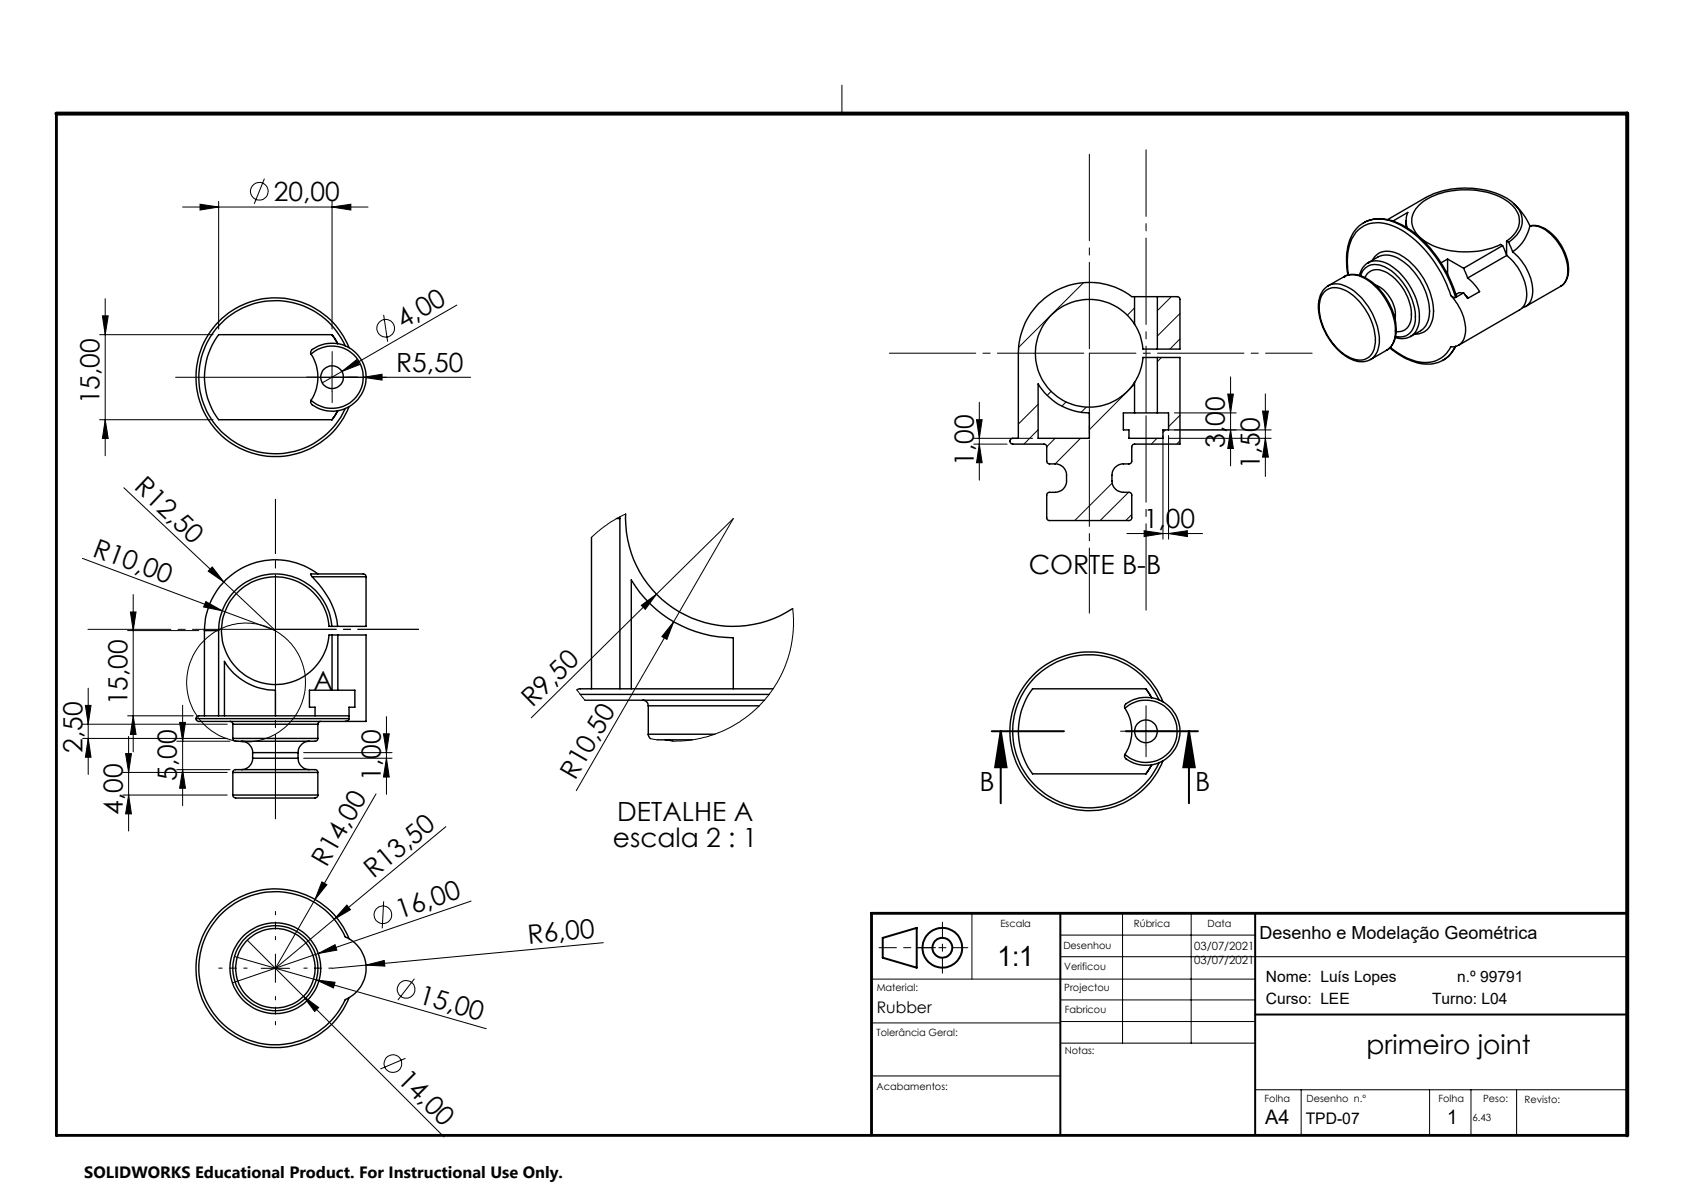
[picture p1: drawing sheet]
<svg xmlns="http://www.w3.org/2000/svg" width="297mm" height="210mm" viewBox="0 0 297 210" stroke-linecap="round" stroke-linejoin="round" font-family="sans-serif">
<g fill="none" stroke="#000" stroke-width=".18">
<path d="M148.5 15v5M32.2 36.5h32.7M35.3 36l3.3 .5-3.3 .5zM38.6 35.5v22.5M46.6 31.5l-1.8 4.4M58.6 36.5l3.3-.5v1zM58.6 35.5v22.5M17.6 59h20M18.1 55.7h1l-.5 3.3zM18.6 52.7v27.7M67.7 55.5l.7 4.7M80.6 53.8l-20.3 11.7"/>
<path d="M191.1 49.8l-11.5 11.5M200.1 54.3l-1.3 1.3M206.6 52.3l-2.5 2.5M208.1 55.3l-4 4M208.1 59.8l-1.8 1.8M17.6 74h20M18.6 74l.5 3.3h-1zM31 66.5h52M58.6 64v5M60.3 65.5l2.6-2.1 .5 .9zM60.3 65.5l-3.5 2M64.1 66.5l3.3-.5v1z"/>
<path d="M171.7 77.3h10.4M171.7 78.3h5.9M172.2 74h1l-.5 3.3zM172.7 78.3l.5 3.3h-1zM172.7 70.9v13.8M183.1 71.3l-3.5 3.5M183.1 75.8l-2.5 2.5M185.4 69l-.7 .7M186.1 77.3l-1.5 1.5M188 70.9l-.7 .7M190.6 77.3l-4.5 4.5M191.6 71.8l-.9 .9"/>
<path d="M200.1 67.8l-8 8M204 77.3l-.9 1M204.8 63l-.7 .8M205.1 76.8v18.3M205.6 75.8l-.5 .4M206.1 75.8h18.1M206.1 77.3h18.1M206.1 76.8v18.3M207.1 72.8h10.9M208.1 73.2l-2 2M208.1 77.7l-.6 .6M216.5 69.5h1l-.5 3.3z"/>
<path d="M217 66.5v15.7M217 75.8l.5 3.3h-1zM222.7 72.5h1l-.5 3.3zM223.2 77.3l.5 3.3h-1zM223.2 69.5v14.5M14.5 98.5l24.7 9.2M21.8 86l26.8 25.2-9.4-3.5M37.4 100l2.1 2.6-2.8-1.9zM110.3 90.6l-3.1 1.8-2.9 2.3M196.1 85.2l-6.6 6.6M198.8 94.1h13.3M199 86.8l-5 5"/>
<path d="M199.6 90.7l-1.1 1.1M201.8 93.6l3.3 .5-3.3 .5zM206.1 94.1l3.3-.5v1zM22.5 111.2h12.6M23 107.9h1l-.5 3.3zM23.5 104.8v27.8M36.3 106.1l2.9 1.6-3.3-.7zM113.1 106.7l2.7-1.9-2 2.6zM118.8 109.6l-1.2 3.1-.9-.5zM118.8 109.6l10.5-18.2-35.6 35.2M118.8 109.6l-17.2 29.8M139.8 107.3l.1 1.7-.1 2.9-.3 2.1-.6 2.2-.7 2-1.1 2.1-2.3 3.2-1.4 1.4-1.5 1.3-1.7 1.2-2.3 1.3-2.9 1.1-2 .5-2.3 .3-2.1 .1"/>
<path d="M14.6 127.7h25.5M14.6 130.2h25.5M15.1 124.4h1l-.5 3.3zM15.6 121.3v15.3M15.6 130.2l.5 3.3h-1zM21.7 136.2h18.4M22.2 132.9h1l-.5 3.3zM22.5 126.2h11.6M22.7 129.8v16.7M23.5 126.2l.5 3.3h-1zM31.2 135.7h9.4M31.2 130.7h9.4"/>
<path d="M31.7 127.4h1l-.5 3.3zM32.2 124.3v17.8M32.2 135.7l.5 3.3h-1zM53.6 133.7h15.5M53.6 132.7h15.5M66.3 140l-10.7 18.6M67.6 129.4h1.1l-.5 3.3zM68.2 126.4v13.6M68.2 133.7l.5 3.3h-1.1zM101.7 121.6l1.5 1.9M114.7 130.2l1.2 .2M199.6 128.9h5"/>
<path d="M202.1 126.5v4.9M21.7 140.2h18.4M22.7 140.2l.5 3.3h-1zM56.8 155.5l.8 .5-2 2.6zM61.2 159.6l.6 .8-2.9 1.7zM67.7 158.9l-.3 4.8M78.6 145.8l-30 24.9 7-12.1M83.1 158.9l-42.1 14.4M41.3 168.7l14.5 4.1M43.6 165.8l9.9 9.9M46.1 170.7h5M48.6 168.2v5"/>
<path d="M53.5 175.7l2.7 2-.7 .7zM53.5 175.7l24.8 24.8M55.8 172.8l3.3 .4-.3 1zM55.8 172.8l30 8.6M56.1 168.1l3-1.5 .3 .9zM64.5 170.2l3.3-.8 .1 .9zM73.1 172.6l-2.9 3.7M106.4 166.2l-47.8 4.5M153.7 172.6h67.7M171.4 161v11.6M187 164.9h34.4M187 168.7h100"/>
<path d="M187 176.3h34.4M198 161v22.9M210.1 161v22.9M71.5 186.6l-4.4 1.9M153.7 189.7h33.3M153.7 180.4h33.3M187 183.9h34.4M187 180.1h34.4M221.4 192.1h65.4M229.5 192.1v8M252.1 192.1v8M259.4 192.1v8"/>
<path d="M267.5 192.1v8"/>
<circle cx="45.7" cy="33.7" r="1.56"/>
<circle cx="68" cy="57.9" r="1.55"/>
<circle cx="43.4" cy="120.3" r="10.5"/>
<circle cx="67.5" cy="161.3" r="1.56"/>
<circle cx="71.6" cy="174.4" r="1.56"/>
<circle cx="69.3" cy="187.6" r="1.57"/>
</g>
<g fill="none" stroke="#000" stroke-width=".35">
<path d="M174.9 128.9h12.7M176.5 128.9l1 6.4h-2zM176.5 128.9v12.7M198.6 128.9h12.7M209.7 128.9l1 6.4h-2zM209.7 128.9v12.7M155.7 165.4l6-1.8v7l-6-1.7zM187 161v39.1M221.4 161v39.1M221.4 178.9h65.4"/>
<circle cx="166.2" cy="167.1" r="1.75"/>
<circle cx="166.2" cy="167.1" r="3.5"/>
</g>
<path d="M56.1 66.5h-2M58.6 64v-2M58.6 69v2M61.1 66.5h2M199.6 128.9h-2M202.1 126.4v-2M202.1 131.4v2M204.6 128.9h2" fill="none" stroke="#000" stroke-width=".18" stroke-dasharray="15.2 1.3 1.3 1.3"/>
<path d="M43.6 170.7h-5M48.6 165.7v-5M48.6 175.7v5M53.6 170.7h5" fill="none" stroke="#000" stroke-width=".18" stroke-dasharray="15.2 1.3 1.3 1.3" stroke-dashoffset="14.6"/>
<path d="M48.6 88v23M48.6 111v-23" fill="none" stroke="#000" stroke-width=".18" stroke-dasharray="15.2 1.3 1.3 1.3" stroke-dashoffset="5.7"/>
<path d="M48.6 111v33.4M48.6 144.4v-33.4" fill="none" stroke="#000" stroke-width=".18" stroke-dasharray="15.2 1.3 1.3 1.3" stroke-dashoffset=".4"/>
<path d="M48.6 111h25.2M73.8 111h-25.2" fill="none" stroke="#000" stroke-width=".18" stroke-dasharray="15.2 1.3 1.3 1.3" stroke-dashoffset="4.5"/>
<path d="M48.6 111h-33.1" fill="none" stroke="#000" stroke-width=".18" stroke-dasharray="15.2 1.3 1.3 1.3" stroke-dashoffset=".6"/>
<path d="M192.1 62.3h-36.2" fill="none" stroke="#000" stroke-width=".18" stroke-dasharray="15.2 1.3 1.3 1.3" stroke-dashoffset="-1"/>
<path d="M192.1 62.3h39.3" fill="none" stroke="#000" stroke-width=".18" stroke-dasharray="15.2 1.3 1.3 1.3" stroke-dashoffset="7"/>
<path d="M192.1 62.3v-35.9" fill="none" stroke="#000" stroke-width=".18" stroke-dasharray="15.2 1.3 1.3 1.3" stroke-dashoffset="-.8"/>
<path d="M192.1 62.3v45.8" fill="none" stroke="#000" stroke-width=".18" stroke-dasharray="15.2 1.3 1.3 1.3" stroke-dashoffset="3.8"/>
<path d="M202.1 72.8v-46.4" fill="none" stroke="#000" stroke-width=".18" stroke-dasharray="15.2 1.3 1.3 1.3" stroke-dashoffset="3.5"/>
<path d="M202.1 72.8v35.3" fill="none" stroke="#000" stroke-width=".18" stroke-dasharray="15.2 1.3 1.3 1.3" stroke-dashoffset="-.5"/>
<path d="M161.7 167.1h9M166.2 162.6v9" fill="none" stroke="#000" stroke-width=".18" stroke-dasharray="6.3 1.3 1.3 1.3" stroke-dashoffset="3.8"/>
<path d="M165 167.1h-10" fill="none" stroke="#000" stroke-width=".18" stroke-dasharray="6.3 1.3 1.3 1.3" stroke-dashoffset="3.3"/>
<path d="M9.9 20v180.2h277.1M286.8 161h-133.1v39.1" fill="none" stroke="#000" stroke-width=".5"/>
<path d="M9.9 20h277.1v180.2" fill="none" stroke="#000" stroke-width=".7"/>
<g fill="#000">
<path d="M60.3 65.5l2.6-2.1 .5 .9zM64.1 66.5l3.3-.5v1zM36.3 106.1l2.9 1.6-3.3-.7zM37.4 100l2.1 2.6-2.8-1.9zM113.1 106.7l2.7-1.9-2 2.6zM118.8 109.6l-1.2 3.1-.9-.5zM56.8 155.5l.8 .5-2 2.6zM53.5 175.7l2.7 2-.7 .7zM55.8 172.8l3.3 .4-.3 1zM56.1 168.1l3-1.5 .3 .9zM61.2 159.6l.6 .8-2.9 1.7zM64.5 170.2l3.3-.8 .1 .9z"/>
<path d="M58.6 36.5l3.3-.5v1zM35.3 36l3.3 .5-3.3 .5z"/>
<path d="M18.6 74l.5 3.3h-1zM18.1 55.7h1l-.5 3.3z"/>
<path d="M216.5 69.5h1l-.5 3.3zM217 75.8l.5 3.3h-1z"/>
<path d="M206.1 94.1l3.3-.5v1zM201.8 93.6l3.3 .5-3.3 .5z"/>
<path d="M22.2 132.9h1l-.5 3.3zM22.7 140.2l.5 3.3h-1zM15.1 124.4h1l-.5 3.3zM15.6 130.2l.5 3.3h-1zM23 107.9h1l-.5 3.3zM23.5 126.2l.5 3.3h-1zM222.7 72.5h1l-.5 3.3zM223.2 77.3l.5 3.3h-1zM172.2 74h1l-.5 3.3zM172.7 78.3l.5 3.3h-1z"/>
<path d="M32.2 135.7l.5 3.3h-1zM31.7 127.4h1l-.5 3.3zM68.2 133.7l.5 3.3h-1.1zM67.6 129.4h1.1l-.5 3.3z"/>
<path d="M209.7 128.9l1 6.4h-2zM176.5 128.9l1 6.4h-2z"/>
</g>
<g fill="none" stroke="#000" stroke-width=".25">
<path d="M240.5 39.3a6.5 6.5 0 0 0-3 5.2v1.8l.2 2.2M240.5 39.3a6.6 6.6 0 0 1 6.4 .2 20.6 20.6 0 0 1 9.6 11.6l.4 1.2M240.5 39.3a6.7 6.7 0 0 1 6.6 .4 21.7 21.7 0 0 1 9.6 12.7M244.7 38.7l6.7-3.9a15.6 15.6 0 0 1 14.8 .4 4.4 4.4 0 0 1 2.2 4.5 5.3 5.3 0 0 1-2.3 3M245.7 39l2.6-1.5a3.5 3.5 0 0 0-.1 2.7M248 38.9v1.2M266.9 35.9l1.6 1.7 1.3 2.2M269.8 39.9a4 4 0 0 1 3.7 1.2 8.4 8.4 0 0 1 3 7.7l-.6 1.1-.6 .5M269.8 39.9a7.6 7.6 0 0 1-3 4.5M269.8 39.9h.1M269.8 39.9a4.5 4.5 0 0 1 4 1.7 8.5 8.5 0 0 1 2.5 7.4l-.6 1.1-.4 .3M58.5 59h-19.9a12.2 12.2 0 0 0 0 15h19.9"/>
<path d="M58.5 59l1 1.6zM200.1 57.2a9.1 9.1 0 0 1 1.5 4.4h2.5M200.1 52.3h4M200.1 52.3h-.5a12.5 12.5 0 0 0-13.1-1.2 12.5 12.5 0 0 0-6.9 11.2v15h-1a.51 .51 0 0 0-.5 .5 .51 .51 0 0 0 .5 .5h5.5a.48 .48 0 0 1 .5 .5v2.5a.48 .48 0 0 0 .5 .5 2.71 2.71 0 0 1 2.3 .5l.5 .7a4.8 4.8 0 0 1 .1 2.4 1.98 1.98 0 0 1-1.9 1.4h-1a.48 .48 0 0 0-.5 .5v4a.48 .48 0 0 0 .5 .5h14a.48 .48 0 0 0 .5-.5v-4a.48 .48 0 0 0-.5-.5h-1a2.03 2.03 0 0 1-2-2v-1a1.98 1.98 0 0 1 2-2h1a.48 .48 0 0 0 .5-.5v-2.5a.48 .48 0 0 1 .5-.5h8v-15.3h-4M200.1 57.2a9.5 9.5 0 0 0-14.2-2.1 9.5 9.5 0 0 0 0 14.4 9.5 9.5 0 0 0 14.2-2.1M200.1 52.3v4.9M204.1 52.3h3.5a.48 .48 0 0 1 .5 .5v8.8h-4M204.1 52.3v9.3M233.6 51.4a3.2 3.2 0 0 1 3.9-.1 10.9 10.9 0 0 1 5.1 9.1 3.2 3.2 0 0 1-1.9 3 5.4 5.4 0 0 1-5-2.1 10.3 10.3 0 0 1-2.9-8.1l.3-1zM234.2 50.4a4.2 4.2 0 0 0-1.6 4.4 11.2 11.2 0 0 0 6.1 8.7 3.7 3.7 0 0 0 3-.1M234.2 50.4a3.6 3.6 0 0 1 3.9 .4 11.3 11.3 0 0 1 5.1 10 3.4 3.4 0 0 1-1.5 2.6M237.1 48.8a4.5 4.5 0 0 1 4.9 .9 10.7 10.7 0 0 1 4.1 9.8 3.5 3.5 0 0 1-1.6 2.3"/>
<path d="M237.1 48.8h.1M237.1 48.8a3.7 3.7 0 0 1 3.8 .4 11.5 11.5 0 0 1 5.2 10 3.3 3.3 0 0 1-1.6 2.6M237.1 48.8l-2.9 1.6M237.8 48.5a9.7 9.7 0 0 1 1.3-7.6 5.4 5.4 0 0 1 6.4-1.1 18.5 18.5 0 0 1 9 8.9l1.4 3.4M240 48.6a2.69 2.69 0 0 1 3.8-1.7 10.5 10.5 0 0 1 5.8 8.1 4 4 0 0 1-1.6 4.2l-.9 .2-1-.1M240.7 49a2.39 2.39 0 0 1 3.6-1.1 8.8 8.8 0 0 1 4.5 8.7 2.27 2.27 0 0 1-2.6 1.9M241.3 46.3h.1M241.3 46.3a4.3 4.3 0 0 1 4.6 1 11.6 11.6 0 0 1 4.4 9.5 3.5 3.5 0 0 1-1.5 2.5M241.3 46.3l1.8-1a4.3 4.3 0 0 1 4.6 1 11.4 11.4 0 0 1 4.4 9.4 3.4 3.4 0 0 1-1.5 2.6M241.3 46.3a3.3 3.3 0 0 0-1.6 2.3M242 45.9a3.1 3.1 0 0 1 4.3-1.2 11.9 11.9 0 0 1 6.5 11.1 3.2 3.2 0 0 1-2.9 3.1h-.4M242.6 50.3a5.9 5.9 0 0 1 3.4 5.9"/>
<path d="M248.8 59.3a3.6 3.6 0 0 1-2.7 .2M250.6 58.3l-1.8 1M250.6 58.3h.1M255.3 45.7l2.8 1.6M255.3 45.7l-1.2 .6M255.3 45.7v2.7M255.9 52.1a8.8 8.8 0 0 1 2.5 6.8 2.28 2.28 0 0 1-2.5 2.2 5 5 0 0 1-6.7 2.4 12.6 12.6 0 0 1-4-2.3M255.9 52.1l.4 .3h.4M258 51.7a.82 .82 0 0 0-1.2 .4M258.1 47.3l.7 1.7M258.4 52l.5 .6M258.8 49a8.8 8.8 0 0 1 2.1 2.4l-2.1 1.2-.7-1-1.4 .8"/>
<path d="M265 43.3l.7 1.7M265 43.3l-6.9 4M265.7 42.5a4 4 0 0 0 2.1-4.7 7.4 7.4 0 0 0-5.2-3.8 15 15 0 0 0-11.2 1.3 4.2 4.2 0 0 0-2.3 4.3 6 6 0 0 0 4.1 3.9 15.4 15.4 0 0 0 11.5-.4l.3 .2M265.7 42.5l.4 .2M265.7 42.5v2.4M265.7 45a9.3 9.3 0 0 1 3.5 7.7 2.59 2.59 0 0 1-1.2 1.9l-10.8 6.3M265.7 45l-6.9 4M266.1 42.7l.7 1.7M266.8 44.4a9.2 9.2 0 0 1 3.5 7.7 2.36 2.36 0 0 1-1.8 2.1M275.3 50.4l-6.2 3.6M54.9 62.4l-.1-.2a.89 .89 0 0 1 .7-.8 6 6 0 0 1 9.1 5.5 6 6 0 0 1-9.7 4.3l-.1-.2 .1-.4M54.9 62.4a7.5 7.5 0 0 1 0 8.2"/>
<path d="M54.9 62.4a5.5 5.5 0 0 1 7.6 .3 5.5 5.5 0 0 1 0 7.6 5.5 5.5 0 0 1-7.6 .3M59.5 72.4l-1 1.6zM60.9 61a13.5 13.5 0 0 0-20.7-5.1 13.5 13.5 0 0 0 0 21.2 13.5 13.5 0 0 0 20.7-5.1M61.6 61.3a14 14 0 0 0-21.5-5.9 14 14 0 0 0 0 22.2 14 14 0 0 0 21.5-5.9M183.1 67.7a10.4 10.4 0 0 0 9 5.1v4.5h-9zM200.1 72.8h4M200.1 67.4v5.4M200.1 72.8h-2v3h1v1.5h6v-1.5h1v-3h-2M204.1 63h-2.5a9 9 0 0 1-1.5 4.4M204.1 63v9.8M244.5 61.8l-2.8 1.6M245.1 61.3a10.1 10.1 0 0 0 7.7 2.8l1.7-.6"/>
<path d="M256.6 61.1a5 5 0 0 1-2.1 2.4M256.7 61.1a5.5 5.5 0 0 1-2.2 2.4M104.3 94.7v26.8M108.7 91.4h.6M109.3 91.1v30.4M110.3 90.6a19 19 0 0 0 29.5 16.7M36.1 111.2h2.5M36.1 111.2v15M38.6 111.2v15M55.1 101.7l-.3-.5h9.3a.48 .48 0 0 1 .5 .5M55.1 101.7a14.4 14.4 0 0 1 4.4 8.7M55.1 101.7h9.5"/>
<path d="M56.1 101.2a12.5 12.5 0 0 0-13.1-1.2 12.5 12.5 0 0 0-6.9 11.2M58.5 110.4a10 10 0 0 0-10.3-9.2 10 10 0 0 0-9.6 10M58.5 110.4h-.5a9.5 9.5 0 0 0-14.4-7.3 9.5 9.5 0 0 0 0 16.2 9.5 9.5 0 0 0 14.4-7.3h.6M58.5 110.4h1M58.6 112h1M58.6 112v9.7M59.6 112h5v15.2h-3.7M59.6 112v9.7M64.6 101.7v8.7h-5.1M34.6 126.7a.66 .66 0 0 0 .9 .5h25.4M34.6 126.7h27M39.6 126.2v-9.6a10.5 10.5 0 0 0 9 5.1v4.5"/>
<path d="M40.6 127.2a.48 .48 0 0 1 .5 .5M41.1 136.2a.66 .66 0 0 1 .9-.5h13.4a.51 .51 0 0 1 .7 .5M41.1 130.2a.66 .66 0 0 0 .9 .5h13.4a.51 .51 0 0 0 .7-.5M41.1 127.7h15M41.1 136.2h15M41.1 130.2h15M41.1 127.7v2.5M41.1 136.2v4M42.6 130.7a1.98 1.98 0 0 1 2 2M44.6 133.7a2.04 2.04 0 0 1-2 2M44.6 133.7h8M44.6 132.7h8"/>
<path d="M44.6 132.7v1M52.6 133.7a2.03 2.03 0 0 0 2 2M52.6 132.7v1M54.6 130.7a2.03 2.03 0 0 0-2 2M56.1 127.7v2.5M56.1 136.2v4M56.6 127.2a.48 .48 0 0 0-.5 .5M58.6 121.7h1M58.6 121.7h-4v3h1v1.5M59.6 121.7h3v3h-1v2M61.6 126.2h-26.5a.48 .48 0 0 0-.5 .5M61.6 126.7l-.3 .4-.4 .1"/>
<path d="M102.3 122.4h33.3M103.2 123.5h31.6M111.3 121.5v-19.2a20.9 20.9 0 0 0 18 10.2v9M113.3 123.5a.96 .96 0 0 1 1 1M114.3 129.5l.1 .3 .3 .4M114.3 124.5h19.6M114.3 129.5h11.8M114.3 124.5v5M115.9 130.4h6.2M117.3 130.4l1.3 .3M136.3 121.5h-34.2l-.4 .1M198.4 124.9v-.5a5.1 5.1 0 0 1 4.9-1.3 6 6 0 0 1 4.3 8.4 6 6 0 0 1-9.2 2.1l-.1-.2 .1-.4"/>
<path d="M198.4 124.9a7.5 7.5 0 0 1 0 8.1M198.4 124.9a5.5 5.5 0 0 1 7.7 .2 5.5 5.5 0 0 1 0 7.7 5.5 5.5 0 0 1-7.7 .2M202.1 121.5h-19.9a12.2 12.2 0 0 0 0 14.9h19.9M202.1 121.5l1 1.5M203.1 134.9l-1 1.5M204.4 123.4a13.5 13.5 0 0 0-20.6-5.1 13.5 13.5 0 0 0 0 21.3 13.5 13.5 0 0 0 20.6-5.1M205.1 123.7a14 14 0 0 0-21.5-5.9 14 14 0 0 0 0 22.3 14 14 0 0 0 21.5-5.9M41.1 140.2a.79 .79 0 0 0 1.1 .5h13.4a.54 .54 0 0 0 .5-.5M41.1 140.2h15M38.6 161.6a13.5 13.5 0 0 1 22.3 3.6 6 6 0 0 1 3.7 5.5 6 6 0 0 1-3.7 5.6 13.5 13.5 0 0 1-19.8 5.7 13.5 13.5 0 0 1-2.5-20.4zM61.6 165.5a14 14 0 0 0-21.5-5.9 14 14 0 0 0 0 22.3 14 14 0 0 0 21.5-6"/>
<circle cx="58.6" cy="66.5" r="2.01"/>
<circle cx="202.1" cy="129" r="2.01"/>
<circle cx="48.6" cy="170.7" r="8"/>
<circle cx="48.6" cy="170.7" r="7"/>
<circle cx="48.6" cy="170.7" r="7.5"/>
</g>
<text font-size="4.9" x="175.9" y="170.4">1:1</text>
<g font-size="4.7">
<text x="48.3" y="35.4">20,00</text>
<text x="71.1" y="58.1" transform="rotate(-30 71.1 58.1)">4,00</text>
<text x="69.9" y="65.5">R5,50</text>
<text x="17.6" y="71.3" transform="rotate(-90 17.6 71.3)">15,00</text>
<text x="171.7" y="82.2" transform="rotate(-90 171.7 82.2)">1,00</text>
<text x="216" y="79" transform="rotate(-90 216 79)">3,00</text>
<text x="222.2" y="82.7" transform="rotate(-90 222.2 82.7)">1,50</text>
<text x="23.5" y="86.1" transform="rotate(43 23.5 86.1)">R12,50</text>
<text x="201.8" y="93.1">1,00</text>
<text x="16.1" y="98" transform="rotate(21 16.1 98)">R10,00</text>
<text x="181.4" y="101.2">CORTE B-B</text>
<text x="22.5" y="124.4" transform="rotate(-90 22.5 124.4)">15,00</text>
<text x="55.3" y="121.6">A</text>
<text x="93.9" y="124.9" transform="rotate(-45 93.9 124.9)">R9,50</text>
<text x="14.6" y="132.7" transform="rotate(-90 14.6 132.7)">2,50</text>
<text x="31.2" y="137.7" transform="rotate(-90 31.2 137.7)">5,00</text>
<text x="67.1" y="137.7" transform="rotate(-90 67.1 137.7)">1,00</text>
<text x="101.4" y="137.8" transform="rotate(-60 101.4 137.8)">R10,50</text>
<text x="21.7" y="143.6" transform="rotate(-90 21.7 143.6)">4,00</text>
<text x="172.8" y="139.6">B</text>
<text x="210.8" y="139.6">B</text>
<text x="108.1" y="149.3">escala 2 : 1</text>
<text x="108.9" y="144.7">DETALHE A</text>
<text x="57.6" y="153.1" transform="rotate(-60 57.6 153.1)">R14,00</text>
<text x="65.9" y="155" transform="rotate(-40 65.9 155)">R13,50</text>
<text x="70.5" y="162.1" transform="rotate(-19 70.5 162.1)">16,00</text>
<text x="93.2" y="166.4" transform="rotate(-5 93.2 166.4)">R6,00</text>
<text x="73.6" y="176.8" transform="rotate(16 73.6 176.8)">15,00</text>
<text x="241" y="185.9">primeiro joint</text>
<text x="69.9" y="190.5" transform="rotate(45 69.9 190.5)">14,00</text>
</g>
<g font-size="3.5">
<text x="223.1" y="198.2">A4</text>
<text x="255.2" y="198.2">1</text>
</g>
<text font-size="3.2" x="222.1" y="165.6">Desenho e Modelação Geométrica</text>
<text font-size="2.9" x="14.9" y="207.6">SOLIDWORKS Educational Product. For Instructional Use Only.</text>
<g font-size="2.8">
<text x="154.6" y="178.7">Rubber</text>
<text x="230.3" y="198.2">TPD-07</text>
</g>
<g font-size="2.7">
<text x="223.2" y="173.2">Nome: Luís Lopes</text>
<text x="257" y="173.2">n.º 99791</text>
<text x="223.2" y="177">Curso: LEE</text>
<text x="252.6" y="177">Turno: L04</text>
</g>
<g font-size="2">
<text x="210.6" y="167.5">03/07/2021</text>
<text x="210.6" y="170">03/07/2021</text>
</g>
<g font-size="1.8">
<text x="176.4" y="163.5">Escala</text>
<text x="187.5" y="167.3">Desenhou</text>
<text x="200" y="163.4">Rúbrica</text>
<text x="213" y="163.4">Data</text>
<text x="187.7" y="171.1">Verificou</text>
<text x="154.6" y="174.8">Material:</text>
<text x="187.7" y="174.8">Projectou</text>
<text x="187.8" y="178.6">Fabricou</text>
<text x="154.6" y="182.6">Tolerância Geral:</text>
<text x="187.8" y="185.9">Notas:</text>
<text x="154.6" y="192.3">Acabamentos:</text>
<text x="223" y="194.4">Folha</text>
<text x="230.4" y="194.4">Desenho n.º</text>
<text x="253.7" y="194.4">Folha</text>
<text x="259.7" y="197.7">6.43</text>
<text x="261.6" y="194.4">Peso:</text>
<text x="268.9" y="194.4">Revisto:</text>
</g>
</svg>
